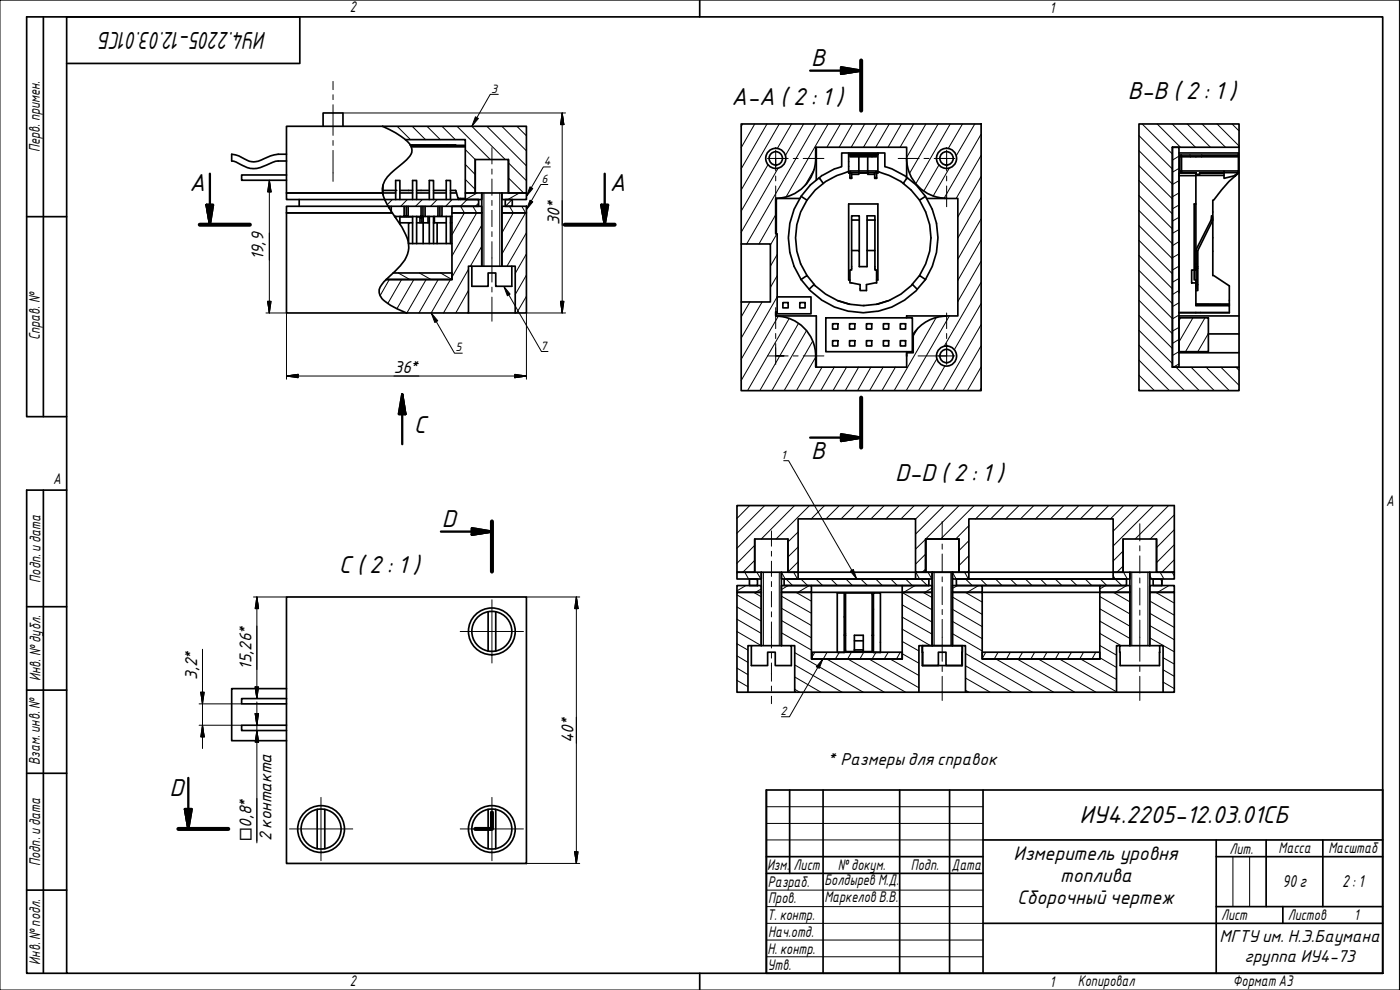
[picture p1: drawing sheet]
<svg xmlns="http://www.w3.org/2000/svg" width="420mm" height="297mm" viewBox="0 0 420 297" stroke-linecap="round" stroke-linejoin="round" font-family="sans-serif">
<g fill="none" stroke="#000" stroke-width=".51">
<path d="M97 37.9v-4h5.9v4M114.8 37.9a22.8 22.8 0 0 1 8.1 5.3 3.2 3.2 0 0 1-.9 4.7l-1.1 1a16.1 16.1 0 0 0-5.9 6.5l-.3 1.2 .1 1.3M114.8 37.9h43.2v20h-5.4v-10M114.8 37.9h-28.8v20h28.8M222.4 37.2h72v80h-72v-26.6h8.8v-17.4h-8.8zM341.8 37.2h30.1v7h-20v66h20v7h-30.1zM86 52.5h-13.5v1.6h13.5M86 46.3a14.7 14.7 0 0 0-8.5 2.1l-2.1 .1-1.3-.4a9.8 9.8 0 0 0-4.6-1.8v2l1.4 .3a8.8 8.8 0 0 0 6.2 1.9l2.9-1a8.3 8.3 0 0 1 6-1.2M89.8 59.9v2M114.8 57.9l.6 2M114.8 57.9h-28.8v2h29.4M114.9 57.1h3.8"/>
<path d="M114.9 57.9h3.8M114.9 55.5v2.9M115.4 59.9h28.2v2h-27.1M115.4 59.9l1.1 2M118.7 59.9v-5.7h1.3v5.7M120 57.1h3.8M120 57.9h3.8M121.7 41.9h17.9v16h3v-10M123.1 43.5l.7 .1M123.2 43.6h16.4M123.4 44.1h16.2M123.8 43.5l10.4 .1"/>
<path d="M123.8 59.9v-5.7h1.2v5.7M125 57.1h3.8M125 57.9h3.8M128.8 59.9v-5.7h1.3v5.7M130.1 57.1h3.8M130.1 57.9h3.8M133.9 59.9v-5.7h1.3v5.7M134.2 43.5l2.5 .1M135.2 57.1h1.6l.7 2.4h2.1M135.2 57.9h1.8M137.6 59.5v.4M138.1 59.5v.4"/>
<path d="M142.6 57.9h-3v2h5v-2v22v-16h-9v20h-19.7h19.7v-2h-17.6M142.6 57.9v-10h10v10M142.6 57.9h10M151.6 59.9h2.1v2h-2.1zM152.6 57.9h5.4v2h-7.4v-2v22v-16h7.4v30h-3.4v-14h-1M232.8 59.5v10.7h.4v23.4h-.4v1.2M240.1 59.5h-7.1v10.7M244.8 47.5a12 12 0 0 1-12 12M244.8 47.5v-3.3h27.3v9.4M245 44.2v9.8M245.8 53.4l.8-.7a16.8 16.8 0 0 1 6-2.7v-4.1h13v4.1a22.2 22.2 0 0 1 12.1 33.9M247.1 55l-1.3-1.6a22.2 22.2 0 0 0-5.4 30.5"/>
<path d="M254.7 46.2l6.4 .1h-6.4zM254.7 51.4a22.3 22.3 0 0 0-12.5 8.7l-1.8-1.2M254.7 45.9v.3M255.1 46.5h8v.5h-8zM255.1 51.8v-.5h8v2.2h-.6v-.2h.6M255.1 51.8h.5v1.7h-.5zM255.1 53.3h.5M255.6 51.8h6.9v1.5M257.7 46.6v5.7h-2.1M257.7 46.4v.2h2.7v-.2M257.7 51.9h2.7M260.4 46.6v5.7h2.1"/>
<path d="M261.1 46.3h2.4h-8.8v5.6h.4M262.5 51.8h.6M263.5 46.2v5.7h-.4M263.5 51.4l1.4 .6a17.8 17.8 0 0 1 6.2 3M263.5 45.9v.3M263.5 46.2l-4.4 .1M272.1 47.5a12 12 0 0 0 12 12M272.4 53.4l-1.3 1.6 2.3 2 2.6 3.1 1.7-1.2M278.1 59.5h9.4v35.3h-15.4v.6M351.9 44.2h1.9v66h-1.9zM353.8 45.9h17.9v.6M353.8 52.7h5.1"/>
<path d="M354.1 47h.5v4.8h-.5zM354.1 51.3h13.2M354.6 46.5h17.1v.5h-17.1v-.5h-.5v.5M354.6 51.8h4.3l.1 .5h1v-.5h7.3v1.7l3.1-.7 1.3-1v.2M358.9 52.6h8.4M358.9 52h.1M360 52h7.3M367.3 51.3h4.4v.5h-4.4zM370.6 52.6h.3l-2.1 1.9-4.6 5.6h-.2v22.6l4.9 3.1v5.5l-10-.1M371.3 52h.4l-.8 .6M371.7 47v4.3M371.9 44.2v56"/>
<path d="M116.5 61.9h-30.5v2h31.7M116.5 61.9l1.2 2M116.8 61.9v.6M117.4 61.9v1.6M117.7 63.9a20.1 20.1 0 0 1 4.9 9.5 7.9 7.9 0 0 1-2.5 6.3l-1.5 1.7a17 17 0 0 0-4.5 4.7 3.8 3.8 0 0 0 2.3 4.9l2.9 1.7 2.7 1.2M117.7 63.9h-31.7v30h36M118.6 64.9v.2M118.7 64.9v.4M120 64.9v2.3M120 66.9h2.6M120.2 64.9l3.6 .2M121.3 61.9v3h-2.9"/>
<path d="M121.9 61.9v3h-.6M122.5 61.9v3h-.6M123.8 66.9h-1.2v6.2h13M123.8 64.9v8.2M125 65.1h1.4M125 64.9v8.2M126 65.1v.2M126.4 61.9v3h-3.9M126.5 64.9l-.4 .2M126.6 64.9v2M126.6 65.3h-.6v1.6M126.9 61.9v3h-.5"/>
<path d="M126.9 64.9h.7M127 64.9v2h-2M127.6 61.9v3h3.8v-3M128.5 64.9v2M128.8 66.9h-1.8v6.2M128.8 64.9v8.2M130.1 64.9v8.2M130.1 66.9h1.1M130.4 64.9v2M132 61.9v3h-.6M132.7 61.9v3h-.7M132.7 64.9h2.9"/>
<path d="M133.9 66.9h-2.7v6.2M133.9 64.9v8.2M135.2 64.9v8.2M135.2 66.9h.4M135.6 61.9h9v2h-9zM141.6 79.9h-1v14h-18.6M141.6 79.9h12v6h-4.8v-4h-2.3v4h-4.9zM150.6 61.9h7.4v2h-7.4zM222.4 73.2v17.4M242.2 60.1a20.3 20.3 0 0 0 0 22.6M255.6 75.2v5.8h-.5v3.9l3 .5v1.8h1.9v-1.8l3.1-.5v-3.9h-.5v-5.8h-2.4M255.6 75.2h2.3v4.8h2.3v-4.8"/>
<path d="M255.6 75.2v-9.2h2.3v9.2M255.6 66v-1.2h2.3v1.2M260.2 66v-1.2h2.4v1.2M262.6 66h-2.4v9.2M262.6 66v9.2M276 60.1a20.3 20.3 0 0 1 0 22.6M358.9 61.2l.1 19.8v-6.1l4.5-8.9 .1-1.2h.3l.1 1.2-4.5 9.2v12h-.5M358.9 79.2h.1M358.9 75.4h.1M140.6 93.9h14M232.8 94.9a12 12 0 0 1 12 11.9M233 93.6v1.2h12v15.4"/>
<path d="M233.2 89.1h10.2v5.1h-10.2v-.6M234.9 90.8h1.6v1.6h-1.6zM240 90.8h1.6v1.6h-1.6zM240.4 83.9a22.5 22.5 0 0 0 37.3 0M240.4 83.9l1.8-1.2 2.1 2.6-1.5 1.5M247.8 95.4h26v10.1h-26zM249.9 97.1h1.6v1.6h-1.6zM251.5 90.2l3.6 1.1M255 97.1h1.5v1.6h-1.5zM255.1 84h-.4v-22.8h8.8v22.8h-.4M260 97.1h1.6v1.6h-1.6zM265.1 97.1h1.6v1.6h-1.6z"/>
<path d="M266.6 90.2l-3.5 1.1M270.2 97.1h1.6v1.6h-1.6zM273.7 85.3l1.6 1.5M277.7 83.9l-1.7-1.2a20.3 20.3 0 0 1-31.7 2.6M284.1 94.9a12 12 0 0 0-10 5.3M353.8 87.8v-35.9h5.1v9.3h-.5v22.8h.5v7.7h10M353.8 93.8h15.1M353.8 95.4h8.8v10.1h-8.8zM353.8 94.8h18.1M357.6 81h1.4v3.9h-1.4zM358.9 91.6h10v2.2h-15.1M358.9 91.3h10v.3"/>
<path d="M358.9 85.8h.1M359 84.9v1.8M249.9 102.2h1.6v1.6h-1.6zM255 102.2h1.5v1.6h-1.5zM260 102.2h1.6v1.6h-1.6zM265.1 102.2h1.6v1.6h-1.6zM270.2 102.2h1.6v1.6h-1.6zM272.1 105.5v4.7h-27.3v-3.4M272.1 105.8v1M274.1 100.2v5.6h-2M362.6 100.2h9.3v5.6h-18.1M371.9 105.8v4.4"/>
<path d="M86 179.1h72v80h-72zM221.2 175.7h7.3v2h-7.3zM224.9 173.7h2.4v2h-2.4zM226.5 161.7v10h-5.3v-20h131.2v20h-5.3v-10M226.5 171.7h-5.3v2h7.3M226.5 171.7v-10h10v10M226.5 171.7h10M228.5 171.7v22v-16h-7.3v30h3.3M234.5 175.7h9v2h-9zM235.3 173.7h43.5v2h-43.5zM236.5 161.7v10h3v-16h35.3v16h3v-10M236.5 171.7h3v2h-5v-2v22v-16h9v20h27.3v-20h9v16v-22v2h-5v-2h3"/>
<path d="M239.5 171.7h35.3M239.5 173.7h35.3M243.5 175.7h27.3M243.5 177.7h27.3M253.4 177.9h-2.1v17.9h2.1v-17.9h.3M253.7 177.9v17.6h2.7M253.7 177.9h8v12.7M261.7 177.9h.4l-.4 .5M262.1 177.9h2.1v17.9h-2.1zM270.8 175.7h9v2h-9zM277.8 161.7h10v10h-10zM277.8 171.7v-10h10v10"/>
<path d="M277.8 171.7h56.3M285.8 175.7h9v2h-9zM287 173.7h51.1v2h-51.1zM287.8 161.7v10h3v-16h43.3v16h3v-10M290.8 171.7v2h-5v-2v22v-16h9v20h35.3v-20h9v16v-22v2h-5v-2h3M290.8 173.7h43.3M294.8 175.7h35.3M294.8 177.7h35.3M330.1 175.7h9v2h-9zM337.1 171.7v-10h10v10M337.1 171.7h10M345.1 175.7h7.3v2h-7.3z"/>
<path d="M346.1 173.7h2.6v2h-2.6zM347.1 171.7h5.3v2h-7.3v-2v22v-16h7.3v30h-3.3v-14h-1.1M348.7 173.7v2M146.5 183.6v11.7M148.8 183.6v11.7M225.5 193.7h-1v14M225.5 193.7h12v6h-4.8v-4h-2.3v4h-4.9zM237.5 193.7h1v14h37.3v-14h1M243.7 195.7h27.1v2h-27.1zM253.7 190.1l-.3 .5h.3M256.4 195h2.7v.5M256.4 195v-4.4h2.7v4.4"/>
<path d="M256.4 195v.5h2.7M256.4 192.3h2.7M256.7 195.5v.2M258.8 195.5v.2M261.7 190.6v4.9h-2.6M261.7 190.6h.4M276.8 193.7h12l-.1 6h-11.8zM276.8 193.7h12v6h-4.9v-4h-2.3v4h-4.8zM288.8 193.7h1v14h45.3M294.8 195.7h35.3v2h-35.3zM336 193.7h-.9v14M336 193.7h12v6h-11.8z"/>
<path d="M86 209.6h-13.5v1.6h13.5M86 217.6h-13.5v1.6h13.5M86 206.6h-16.5v15.6h16.5M224.5 207.7h14M275.8 207.7h14M335.1 207.7h14M95.2 242.9v11.7M95.2 242.9a6 6 0 0 0-4.8 5.8 6 6 0 0 0 4.8 5.9M95.2 242.9a6 6 0 0 1 7.2 5.8 6 6 0 0 1-7.2 5.9M97.5 242.9v11.7M146.5 242.9v11.7M148.8 242.9a6 6 0 0 0-7.2 5.8 6 6 0 0 0 7.2 5.9"/>
<path d="M148.8 242.9a6 6 0 0 1 4.8 5.8 6 6 0 0 1-4.8 5.9M148.8 242.9v11.7"/>
<circle cx="232.8" cy="47.5" r="3"/>
<circle cx="232.8" cy="47.5" r="2"/>
<circle cx="284.1" cy="47.5" r="3"/>
<circle cx="284.1" cy="47.5" r="2"/>
<circle cx="284.1" cy="106.8" r="3"/>
<circle cx="284.1" cy="106.8" r="2"/>
<circle cx="147.6" cy="189.4" r="6"/>
<circle cx="147.6" cy="189.4" r="7"/>
<circle cx="96.4" cy="248.7" r="7"/>
<circle cx="147.6" cy="248.7" r="7"/>
</g>
<circle cx="118.7" cy="57.1" r=".25" fill="#000"/>
<path d="M145.2 57.9v22M150 57.9v22M229.1 171.7v22M233.9 171.7v22M339.7 171.7v22M344.5 171.7v22" fill="none" stroke="#000" stroke-width=".3"/>
<path d="M258.4 18.1v15.1M59.9 67.4h15.1M169.5 67.4h15M258.4 119.3v15M147.6 156.4v15.1M53.5 248.7h15M147.6 243.8v4.9h-5" fill="none" stroke="#000" stroke-width="1.2"/>
<g fill="none" stroke="#000" stroke-width=".7">
<path d="M243.1 21.2h15.3M252.4 20.2l6 1-6 .9zM63 52.1v15.3M181.5 52.1v15.3M62 61.5h1.9l-.9 5.9zM180.5 61.5h2l-1 5.9zM120.7 118.3l1 6h-2zM120.7 118.3v15M243.1 131.3h15.3M252.4 130.3l6 1-6 1zM132.3 159.5h15.3M141.6 158.5l6 1-6 1z"/>
<path d="M56.5 233.4v15.3M55.5 242.7h2l-1 6z"/>
</g>
<g fill="#000" stroke="#000" stroke-width=".7">
<path d="M252.4 22.1l6-.9zM252.4 20.2l6 1-6 .9zM62 61.5l1 5.9zM62 61.5h1.9l-.9 5.9zM180.5 61.5l1 5.9zM180.5 61.5h2l-1 5.9zM120.7 118.3l1 6zM120.7 118.3l1 6h-2zM252.4 132.3l6-1zM252.4 130.3l6 1-6 1zM141.6 160.5l6-1zM141.6 158.5l6 1-6 1z"/>
<path d="M55.5 242.7l1 6zM55.5 242.7h2l-1 6z"/>
</g>
<path d="M20 5.1h395v286.9h-395zM210 0v5.1M210 292v5" fill="none" stroke="#000" stroke-width=".51"/>
<path d="M0 0h420v297h-420z" fill="none" stroke="#000" stroke-width=".3"/>
<g fill="none" stroke="#000" stroke-width=".51">
<path d="M230 237h185v55h-185zM237 237v25.1M247 237v55M270 237v55M285 237v55M295 237v55M230 257h65M295 252h120M365 257h50M365 252v40M380 252v20M397 252v20"/>
<path d="M230 262.1h65M295 277h120M365 272h50M385 272v5"/>
</g>
<path d="M230 242h65M230 247.1h65M230 252h65M370 257v15M375 257v15M230 267.1h65M230 272h65M230 277h65M230 282.1h65M230 287.1h65" fill="none" stroke="#000" stroke-width=".3"/>
<g fill="none" stroke="#000" stroke-width=".3">
<path d="M119.2 37.9l4 4M123.7 37.9l4 4M128.1 37.9l4 4M132.7 37.9l4 4M137.2 37.9l9.9 10M141.6 37.9l10 10M146.1 37.9l11.9 11.9M150.6 37.9l7.4 7.4M155.1 37.9l2.9 2.9M222.9 37.2l-.5 .8M226.5 37.2l-4.1 7.1M230.2 37.2l-7.8 13.5"/>
<path d="M233.9 37.2l-11.5 19.8M237.6 37.2l-4.4 7.4M241.2 37.2l-5.6 9.6M244.9 37.2l-20.8 36M248.5 37.2l-12.6 21.9M252.2 37.2l-4 7M255.8 37.2l-4 7M259.5 37.2l-4 7M263.2 37.2l-4.1 7M266.9 37.2l-4.1 7M270.5 37.2l-4 7M274.2 37.2l-4.1 7"/>
<path d="M277.9 37.2l-5.8 10M281.6 37.2l-8.6 14.8M285.2 37.2l-10.4 18M288.9 37.2l-4.4 7.4M292.5 37.2l-5.5 9.6M342.8 37.2l9.1 9M347.3 37.2l7 7M351.8 37.2l7 7M356.3 37.2l7 7M360.7 37.2l7.1 7M365.3 37.2l6.6 6.6M369.8 37.2l2.1 2.1"/>
<path d="M117.7 59.9l-1.5 1.6M122.2 59.9l-1.9 2M126.7 59.9l-2 2M131.2 59.9l-2 2M135.7 59.9l-2 2M139.6 53.8l3 3M139.6 49.3l3 3.1M139.6 44.9l3 3M140.2 59.9l-2 2 1.2 2-3.8 6.6M143.2 57.9l-3.5 2M152.6 57.8l.1 .1M152.6 53.4l4.6 4.5"/>
<path d="M152.6 48.9l5.4 5.3M153.7 59.9l-2 2M155.9 57.9l-3.5 2M230.5 49.4l-8.1 14M233.6 50.4l-11.2 19.3M244.3 50.9l-2.8 4.9M281.8 49.5l-4.6 7.8M284.9 50.4l-4.9 8.5M294.4 40.2l-11.1 19.3M294.4 46.6l-7.4 12.9M294.4 52.9l-6.9 12.2M294.4 59.3l-6.9 12.1"/>
<path d="M341.8 58.7l10.1 10M341.8 54.2l10.1 10M341.8 49.7l10.1 10M341.8 45.2l10.1 10M341.8 40.7l10.1 10M352.2 44.2l-.3 .2M353.8 57.9l-1.9 1.1M353.8 54.2l-1.9 1.2M353.8 50.5l-1.9 1.2M353.8 46.8l-1.9 1.3M135.6 63.7v.4M141.9 61.9l1.2 2-7.5 12.9"/>
<path d="M143.6 60.9l-.9 1M144.6 67.5l-9 15.7M144.6 73.9l-3.4 6M152.9 61.9l1.2 2-3.5 6M156.6 61.9l1.1 2-7.1 12.3M158 69.8l-5.9 10.1M158 76.2l-3.4 5.8M232.8 64.4l-5 8.8M233.2 70.2l-2 3.3M233.2 76.4l-2 3.5M294.4 65.6l-6.9 12.2M294.4 72l-6.9 12.1"/>
<path d="M294.4 78.3l-6.9 12.2M341.8 76.6l10.1 10.1M341.8 72.1l10.1 10.1M341.8 67.7l10.1 9.9M341.8 63.2l10.1 9.9M353.8 79.9l-1.9 1.1M353.8 76.2l-1.9 1.1M353.8 72.5l-1.9 1.2M353.8 68.9l-1.9 1.1M353.8 65.2l-1.9 1.1M353.8 61.5l-1.9 1.2M116.1 83.6l.5 .3"/>
<path d="M116.8 83.9l-2.8 4.9M119.5 81.9l3.5 2M120.5 83.9l-4.1 7.1M124.2 83.9l-5.1 8.7M125.9 81.9l3.4 2M127.9 83.9l-5.8 10M131.5 83.9l-5.8 10M132.2 81.9l3.4 2M135.2 83.9l-5.8 10M140.6 80.8l-7.5 13.1M140.6 87.2l-3.8 6.7M140.6 93.5l-.2 .4"/>
<path d="M158 82.5l-3.4 5.9M158 88.9l-2.9 5M225 90.6l-2.6 4.5M228.7 90.6l-6.3 10.9M233.2 82.7l-2 3.5M233.2 89.1l-10.8 18.7M233.6 94.9l-11.2 19.3M236.9 95.6l-12.6 21.6M239.6 97l-11.6 20.2M242.1 99.2l-10.5 18M275.5 98.5l-1.4 2.4M281 95.2l-12.6 22"/>
<path d="M284.9 94.8l-12.9 22.4M294.4 84.7l-11.1 19.2M294.4 91l-8 14M294.4 97.4l-11.4 19.8M341.8 99.1l10.1 10M341.8 94.6l10.1 10M341.8 90.1l10.1 10M341.8 85.6l10.1 10M341.8 81.1l10.1 10M353.8 98.2l-1.9 1.2M353.8 94.5l-1.9 1.2M353.8 90.9l-1.9 1.1"/>
<path d="M353.8 87.2l-1.9 1.2M353.8 83.6l-1.9 1.1M354.3 95.4l-.5 .9M358 95.4l-4.2 7.2M361.6 95.4l-5.8 10.1M243.9 102.3l-8.6 14.9M244.8 107.2l-5.8 10M246.7 110.2l-4 7M250.4 110.2l-4.1 7M254.1 110.2l-4.1 7M257.7 110.2l-4 7M261.4 110.2l-4 7"/>
<path d="M265 110.2l-4 7M268.7 110.2l-4 7M281.2 107.6l-5.5 9.6M283.6 109.8l-4.3 7.4M294.4 103.7l-7.8 13.5M294.4 110.1l-4.1 7.1M294.4 116.4l-.4 .8M341.8 117l.2 .2M341.8 112.6l4.7 4.6M341.8 108.1l9.2 9.1M341.8 103.6l13.7 13.6M352.9 110.2l7 7"/>
<path d="M353.8 109.2l-1.7 1M353.8 105.5l-1.9 1.2M353.8 101.8l-1.9 1.2M357.4 110.2l7 7M361.9 110.2l7 7M362.6 100.1l-3.1 5.4M366.4 110.2l5.5 5.4M370.9 110.2l1 .9M225 151.7l-3.8 3.9M229.5 151.7l-8.3 8.3M233.9 151.7l-12.7 12.8M238.4 151.7l-9.9 10"/>
<path d="M239.5 159.6l-3 3M243 151.7l-10.1 10M247.5 151.7l-4 4M251.9 151.7l-4 4M256.4 151.7l-4 4M260.9 151.7l-4 4M265.4 151.7l-4 4M269.9 151.7l-4 4M274.4 151.7l-4 4M278.9 151.7l-4.1 4.1M283.3 151.7l-8.5 8.6M287.8 151.7l-10 10"/>
<path d="M290.8 157.7l-4 4M292.4 151.7l-10.1 10M296.8 151.7l-4 4M301.3 151.7l-4 4M305.8 151.7l-4 4M310.3 151.7l-4 4M314.8 151.7l-4 4M319.3 151.7l-4 4M323.8 151.7l-4 4M328.2 151.7l-4 4M332.7 151.7l-4 4M337.2 151.7l-4 4"/>
<path d="M341.7 151.7l-7.6 7.7M346.2 151.7l-12.1 12.1M350.7 151.7l-10 10M352.4 154.5l-7.2 7.2M352.4 158.9l-5.3 5.4M221.2 178.5l7.3 4.2M223.5 171.7l1.2 2M223.8 175.7l-2.6 1.6M226.2 177.7l2.3 1.4M226.5 163.6l-5.3 5.4M226.5 168.1l-3.6 3.6M226.9 173.7l.4 .5"/>
<path d="M227.1 171.7l1.2 2M228.5 176.7l-1.7 1M234.5 178.9l9 5.1M234.5 171.7l1.1 2M235.9 173.7l2 2M236.5 175.7l-2 1.2M238.2 171.7l1.1 2M238.9 177.7l4.6 2.7M239.5 164.1l-3 3M239.5 168.6l-3 3M240.3 173.7l2.1 2M242.9 175.7l-3.4 2"/>
<path d="M244.9 173.7l2 2M249.4 173.7l1.9 2M253.9 173.7l1.9 2M258.3 173.7l2 2M262.8 173.7l2 2M267.3 173.7l2 2M270.8 177.8l9 5.2M271.8 173.7l2 2M274.6 175.7l-3.4 2M274.8 171.7l1.2 2M276.3 173.7l2 2M277 177.7l2.8 1.6"/>
<path d="M277.8 166.2l-3 3.1M277.8 161.8l-3 3M277.8 170.7l-1 1M278.5 171.7l1.2 2M279.8 176.4l-2.2 1.3M285.8 179.1l9 5.2M285.8 171.7l1.2 2M287 175.4l.3 .3M287.3 175.7l-1.5 .9M289.5 171.7l1.1 2M289.7 177.7l5.1 2.9M289.8 173.7l2 2"/>
<path d="M290.8 162.2l-3 3M290.8 166.7l-3 3M290.8 171.2l-.5 .5M293.7 175.7l-3.4 2M294.3 173.7l1.9 2M298.8 173.7l1.9 2M303.2 173.7l2 2M307.7 173.7l2.1 2M312.2 173.7l2 2M316.7 173.7l2 2M321.2 173.7l2 2M325.7 173.7l2 2"/>
<path d="M330.1 179l9 5.2M330.2 173.7l2 2M331.8 175.7l-1.7 1M334.1 172.7l.5 1 2.1 2M334.1 177.7l5 2.9M337.1 165.3l-3 3M337.1 169.8l-1.9 1.9M337.2 171.7l1.1 2M338.1 175.7l-3.4 2M345.1 172.7l.5 1M346.8 177.7l5.6 3.3M348.1 173.7l.6 .5"/>
<path d="M348.2 171.7l1.1 2M350.8 175.7l-3.4 2M351.8 171.7l.6 1.1M352.4 163.4l-5.3 5.4M352.4 167.9l-3.7 3.8M221.2 196.8l3.3 1.9M221.2 193.2l3.3 1.9M221.2 189.5l7.3 4.2M221.2 185.8l7.3 4.2M221.2 182.1l7.3 4.3M234.5 193.5l.3 .2M234.5 189.9l9 5.2"/>
<path d="M234.5 186.2l9 5.2M234.5 182.5l9 5.2M238.5 199.5l14.2 8.2M238.5 195.8l20.6 11.9M244.5 195.7l-.8 1.5M248.1 197.7l17.3 10M248.2 195.7l-1.1 2M251.9 195.7l-1.2 2M254.4 197.7l17.4 10M255.5 195.7l-1.1 2M259.2 195.7l-1.1 2M260.8 197.7l15 8.7"/>
<path d="M262.9 195.7l-1.2 2M266.6 195.7l-1.2 2M267.1 197.7l8.7 5M270.2 195.7l-1.2 2M270.8 196.1l5 2.9M270.8 192.5l5 2.8M270.8 188.8l8.5 4.9M270.8 185.2l9 5.1M270.8 181.5l9 5.2M285.8 190.1l9 5.2M285.8 186.4l9 5.2M285.8 182.8l9 5.2"/>
<path d="M289.8 199.8l13.7 7.9M289.8 196.1l20.1 11.6M295.8 195.7l-1 1.9M298.9 197.7l17.3 10M299.5 195.7l-1.1 2M303.2 195.7l-1.1 2M305.2 197.7l17.4 10M306.9 195.7l-1.2 2M310.5 195.7l-1.1 2M311.6 197.7l17.3 10M314.2 195.7l-1.1 2M317.9 195.7l-1.2 2"/>
<path d="M317.9 197.7l17.2 9.9M321.6 195.7l-1.2 2M324.3 197.7l10.8 6.2M325.2 195.7l-1.2 2M328.9 195.7l-1.2 2M330.1 197.3l5 3M330.1 193.7l5 2.9M330.1 190l6.3 3.7M330.1 186.4l9 5.2M330.1 182.7l9 5.2M345.1 191.4l7.3 4.2M345.1 187.7l7.3 4.2"/>
<path d="M345.1 184l7.3 4.3M345.1 180.3l7.3 4.3M349.1 197.3l3.3 1.9M221.2 204.1l3.3 1.9M221.2 200.5l3.3 1.9M238.5 206.8l1.5 .9M238.5 203.1l7.9 4.6M289.8 207.1l1 .6M289.8 203.4l7.4 4.3M349.1 204.6l3.3 2M349.1 201l3.3 1.9"/>
</g>
<path d="M280.4 171.7v22M285.4 171.7v22" fill="none" stroke="#000" stroke-width=".3"/>
<path d="M13 5.1v119.9M20 19h70v-13.9h-82v119.9h12M8 65h12M13 147.1v144.9M20 147.1h-12v144.9h12M8 182h12M8 207.1h12M8 232h12M8 267.1h12" fill="none" stroke="#000" stroke-width=".51"/>
<!-- layer: 0 -->
<path d="M142.7 35l.9 .5-2 2.4zM159.1 56.1l.8 .5-1.9 2.3zM159.1 60.1l.8 .5-1.9 2.3zM129.4 93.9l2 2.4-.9 .5zM151.2 85.9l1.9 2.4-.8 .5zM255.2 171.4l.9-.5 1 2.8zM247 197.7l-1.1 2.8-.9-.4z" fill="#000" stroke="#000" stroke-width=".3"/>
<path d="M149.5 28.3h-2.4l-4 7M164.4 55.4h-2.1l-2.9 4.9M165.2 50.1h-2.1l-3.7 6.2M130.9 96.5l5.5 9.5h2.3M152.7 88.5l9.8 17h2M235.2 138.2h1.5l19 32.9M245.4 200.3l-8.5 14.8h-2.4" fill="none" stroke="#000" stroke-width=".3"/>
<g fill="none" stroke="#000" stroke-width=".3">
<path d="M99.9 24.4v2.5M99.9 28.4v1.5M99.9 31.4v9.2M99.9 42.1v1.5M99.9 45.1v9.3M147.6 44.3v4.9M147.6 50.7v1.5M147.6 53.7v4.9M147.6 60.1v1.5M147.6 63.1v4.9M147.6 69.5v1.5M147.6 72.5v12.1"/>
<path d="M147.6 86.2v1.4M147.6 89.1v7.3M231.5 159.3v4.6M282.8 156.4v5.3M342.1 157.1v5.2M231.5 165.4v1.5M231.5 168.4v4.6M231.5 174.5v1.5M231.5 177.5v4.6M282.8 163.2v1.6M282.8 166.2v5.4M282.8 173.1v1.4"/>
<path d="M282.8 176.1v5.3M342.1 163.8v1.5M342.1 166.8v5.1M342.1 173.4v1.5M342.1 176.5v5M231.5 183.6v1.5M231.5 186.6v7.8M231.5 195.9v1.6M231.5 198.9v5.5M282.8 182.9v1.5M282.8 185.9v12.5M282.8 199.9v1.6"/>
<path d="M342.1 183.1v1.5M342.1 186v12.4M342.1 199.9v1.6M231.5 205.9v1.5M231.5 208.9v2.2M282.8 202.9v7.3M342.1 202.9v7.3"/>
</g>
<g fill="none" stroke="#000" stroke-width=".3">
<path d="M232.8 45.1v2.4h-2.5M232.8 50v-2.5v3.8M232.8 52.8v1.5M232.8 55.8v6.2M235.3 47.5h-2.5h3.7M238.1 47.5h1.4M241 47.5h6.3M269.6 47.5h6.2M277.3 47.5h1.5M280.4 47.5h3.7v3.8M281.6 47.5h5M284.1 45.1v4.9"/>
<path d="M284.1 52.8v1.5M284.1 55.8v6.2M232.8 92.3v6.3M284.1 93.9v4.7M232.8 104.3v2.5h-2.5M232.8 100.1v1.5M232.8 103v6.3M235.3 106.8h-2.5h3.7M238.1 106.8h1.4M241 106.8h6.3M281.6 106.8h5M284.1 104.3v2.5h-8.6"/>
<path d="M284.1 100.1v1.5M284.1 103v6.3M147.6 179.9v19M138.1 189.5h19M96.3 239.3v18.9M147.6 239.3v18.9M86.9 248.7h19M138.1 248.7h19"/>
</g>
<g fill="none" stroke="#000" stroke-width=".3">
<path d="M102.9 33.9h66.8M168.7 33.9l.5 3.5h-1zM168.7 33.9v60M80.8 54.1l.5 3.5h-1zM80.8 54.1v39.8M79.8 93.9h6.2v19.9M80.3 90.4h1l-.5 3.5zM168.2 90.4h1l-.5 3.5zM169.7 93.9h-11.7v19.9M86 112.8l3.5-.5v1zM86 112.8h72M154.5 112.3l3.5 .5-3.5 .5z"/>
<path d="M76.1 179.1h9.9M77.1 179.1l.5 3.5h-1zM77.1 179.1v30.5M158 179.1h16M173 179.1l.5 3.5h-1zM173 179.1v80M60.8 194.8v29.8M59.8 217.6h12.7M59.8 211.2h12.7M60.3 207.7h1l-.5 3.5zM60.8 217.6l.5 3.5h-1zM76.6 206.1h1l-.5 3.5z"/>
<path d="M76.6 214.1h1l-.5 3.5zM77.1 219.2l.5 3.5h-1zM77.1 210.6v42.3M77.1 239.6v12.8M158 259.1h16M172.5 255.6h1l-.5 3.5z"/>
</g>
<g fill="#000" stroke="#000" stroke-width=".3">
<path d="M168.7 33.9l.5 3.5zM168.7 33.9l.5 3.5h-1zM80.8 54.1l.5 3.5zM80.8 54.1l.5 3.5h-1zM80.3 90.4l.5 3.5zM80.3 90.4h1l-.5 3.5zM168.2 90.4l.5 3.5zM168.2 90.4h1l-.5 3.5zM86 112.8l3.5-.5zM86 112.8l3.5-.5v1zM154.5 113.3l3.5-.5zM154.5 112.3l3.5 .5-3.5 .5z"/>
<path d="M77.1 179.1l.5 3.5zM77.1 179.1l.5 3.5h-1zM173 179.1l.5 3.5zM173 179.1l.5 3.5h-1zM60.3 207.7l.5 3.5zM60.3 207.7h1l-.5 3.5zM76.6 206.1l.5 3.5zM76.6 206.1h1l-.5 3.5zM76.6 214.1l.5 3.5zM76.6 214.1h1l-.5 3.5zM60.8 217.6l.5 3.5zM60.8 217.6l.5 3.5h-1z"/>
<path d="M77.1 219.2l.5 3.5zM77.1 219.2l.5 3.5h-1zM172.5 255.6l.5 3.5zM172.5 255.6h1l-.5 3.5z"/>
</g>
<g font-size="7">
<text x="80" y="9.5" transform="rotate(180 80 9.5)">ИУ4.2205-12.03.01СБ</text>
<text x="243.5" y="19.7">B</text>
<text x="338.5" y="29.6">B-B (2: 1)</text>
<text x="219.5" y="31.5">A-A (2: 1)</text>
<text x="56.8" y="57.5">A</text>
<text x="183" y="57.5">A</text>
<text x="124.2" y="129.8">C</text>
<text x="243.5" y="137.8">B</text>
<text x="268.7" y="144.3">D-D(2: 1)</text>
<text x="132.6" y="158">D</text>
<text x="101.7" y="172.1">C(2: 1)</text>
<text x="50.9" y="238.7">D</text>
<text x="324" y="247">ИУ4.2205-12.03.01СБ</text>
</g>
<g font-size="5.7">
<text x="304.2" y="258">Измеритель уровня</text>
<text x="318.2" y="264.7">топлива</text>
<text x="305.2" y="271.4">Сборочный чертеж</text>
</g>
<g font-size="5">
<text x="167.9" y="67.6" transform="rotate(-90 167.9 67.6)">30*</text>
<text x="79.1" y="78.1" transform="rotate(-90 79.1 78.1)">19,9</text>
<text x="118.2" y="111.9">36*</text>
<text x="75.5" y="200.9" transform="rotate(-90 75.5 200.9)">15,26*</text>
<text x="59.2" y="204" transform="rotate(-90 59.2 204)">3,2*</text>
<text x="172.1" y="223" transform="rotate(-90 172.1 223)">40*</text>
<text x="248.7" y="229.7">* Размеры для справок</text>
<text x="81.5" y="252.4" transform="rotate(-90 81.5 252.4)">2контакта</text>
<text x="384.9" y="266.2">90г</text>
<text x="402.8" y="266.2">2: 1</text>
<text x="366" y="282.7">МГТУим. Н.Э.Баумана</text>
<text x="373.4" y="288.6">группа ИУ4-73</text>
</g>
<text font-size="4.6" x="75.5" y="252.4" transform="rotate(-90 75.5 252.4)">□0,8*</text>
<g font-size="4.4">
<text x="105" y="3.7">2</text>
<text x="315" y="3.8">1</text>
<text x="11.9" y="45.6" transform="rotate(-90 11.9 45.6)">Перв. примен.</text>
<text x="12" y="102.2" transform="rotate(-90 12 102.2)">Справ. №</text>
<text x="16" y="145.2">A</text>
<text x="416" y="151.7">A</text>
<text x="12.2" y="174.8" transform="rotate(-90 12.2 174.8)">Подп. идата</text>
<text x="12.2" y="204.3" transform="rotate(-90 12.2 204.3)">Инв. №дубл.</text>
<text x="12" y="229.5" transform="rotate(-90 12 229.5)">Взам. инв. №</text>
<text x="369" y="256.1">Лит.</text>
<text x="383.7" y="256.1">Масса</text>
<text x="398.7" y="256.1">Масштаб</text>
<text x="12.1" y="259.8" transform="rotate(-90 12.1 259.8)">Подп. идата</text>
<text x="230.2" y="261.1">Изм.</text>
<text x="238.2" y="261.1">Лист</text>
<text x="251.5" y="261">№докум.</text>
<text x="273.4" y="261.2">Подп.</text>
<text x="285.6" y="261.2">Дата</text>
<text x="230.4" y="266.1">Разраб.</text>
<text x="247.4" y="265.7">Болдырев М.Д.</text>
<text x="230.6" y="271.1">Пров.</text>
<text x="247.4" y="270.6">Маркелов В.В.</text>
<text x="230.3" y="276.1">Т. контр.</text>
<text x="230.5" y="281.1">Нач.отд.</text>
<text x="366.5" y="276.1">Лист</text>
<text x="386.5" y="276.1">Листов</text>
<text x="406.4" y="276">1</text>
<text x="230.4" y="286.1">Н. контр.</text>
<text x="12.1" y="289.4" transform="rotate(-90 12.1 289.4)">Инв. №подл.</text>
<text x="230.3" y="291.1">Утв.</text>
<text x="105" y="295.9">2</text>
<text x="315" y="296.1">1</text>
<text x="323.5" y="295.8">Копировал</text>
<text x="370" y="295.8">Формат А3</text>
</g>
<g font-size="3.5">
<text x="147.4" y="27.8">3</text>
<text x="163.2" y="49.6">4</text>
<text x="162.5" y="54.8">6</text>
<text x="136.7" y="105.5">5</text>
<text x="162.2" y="105">7</text>
<text x="234.4" y="137.7">1</text>
<text x="234.3" y="214.6">2</text>
</g>
</svg>
